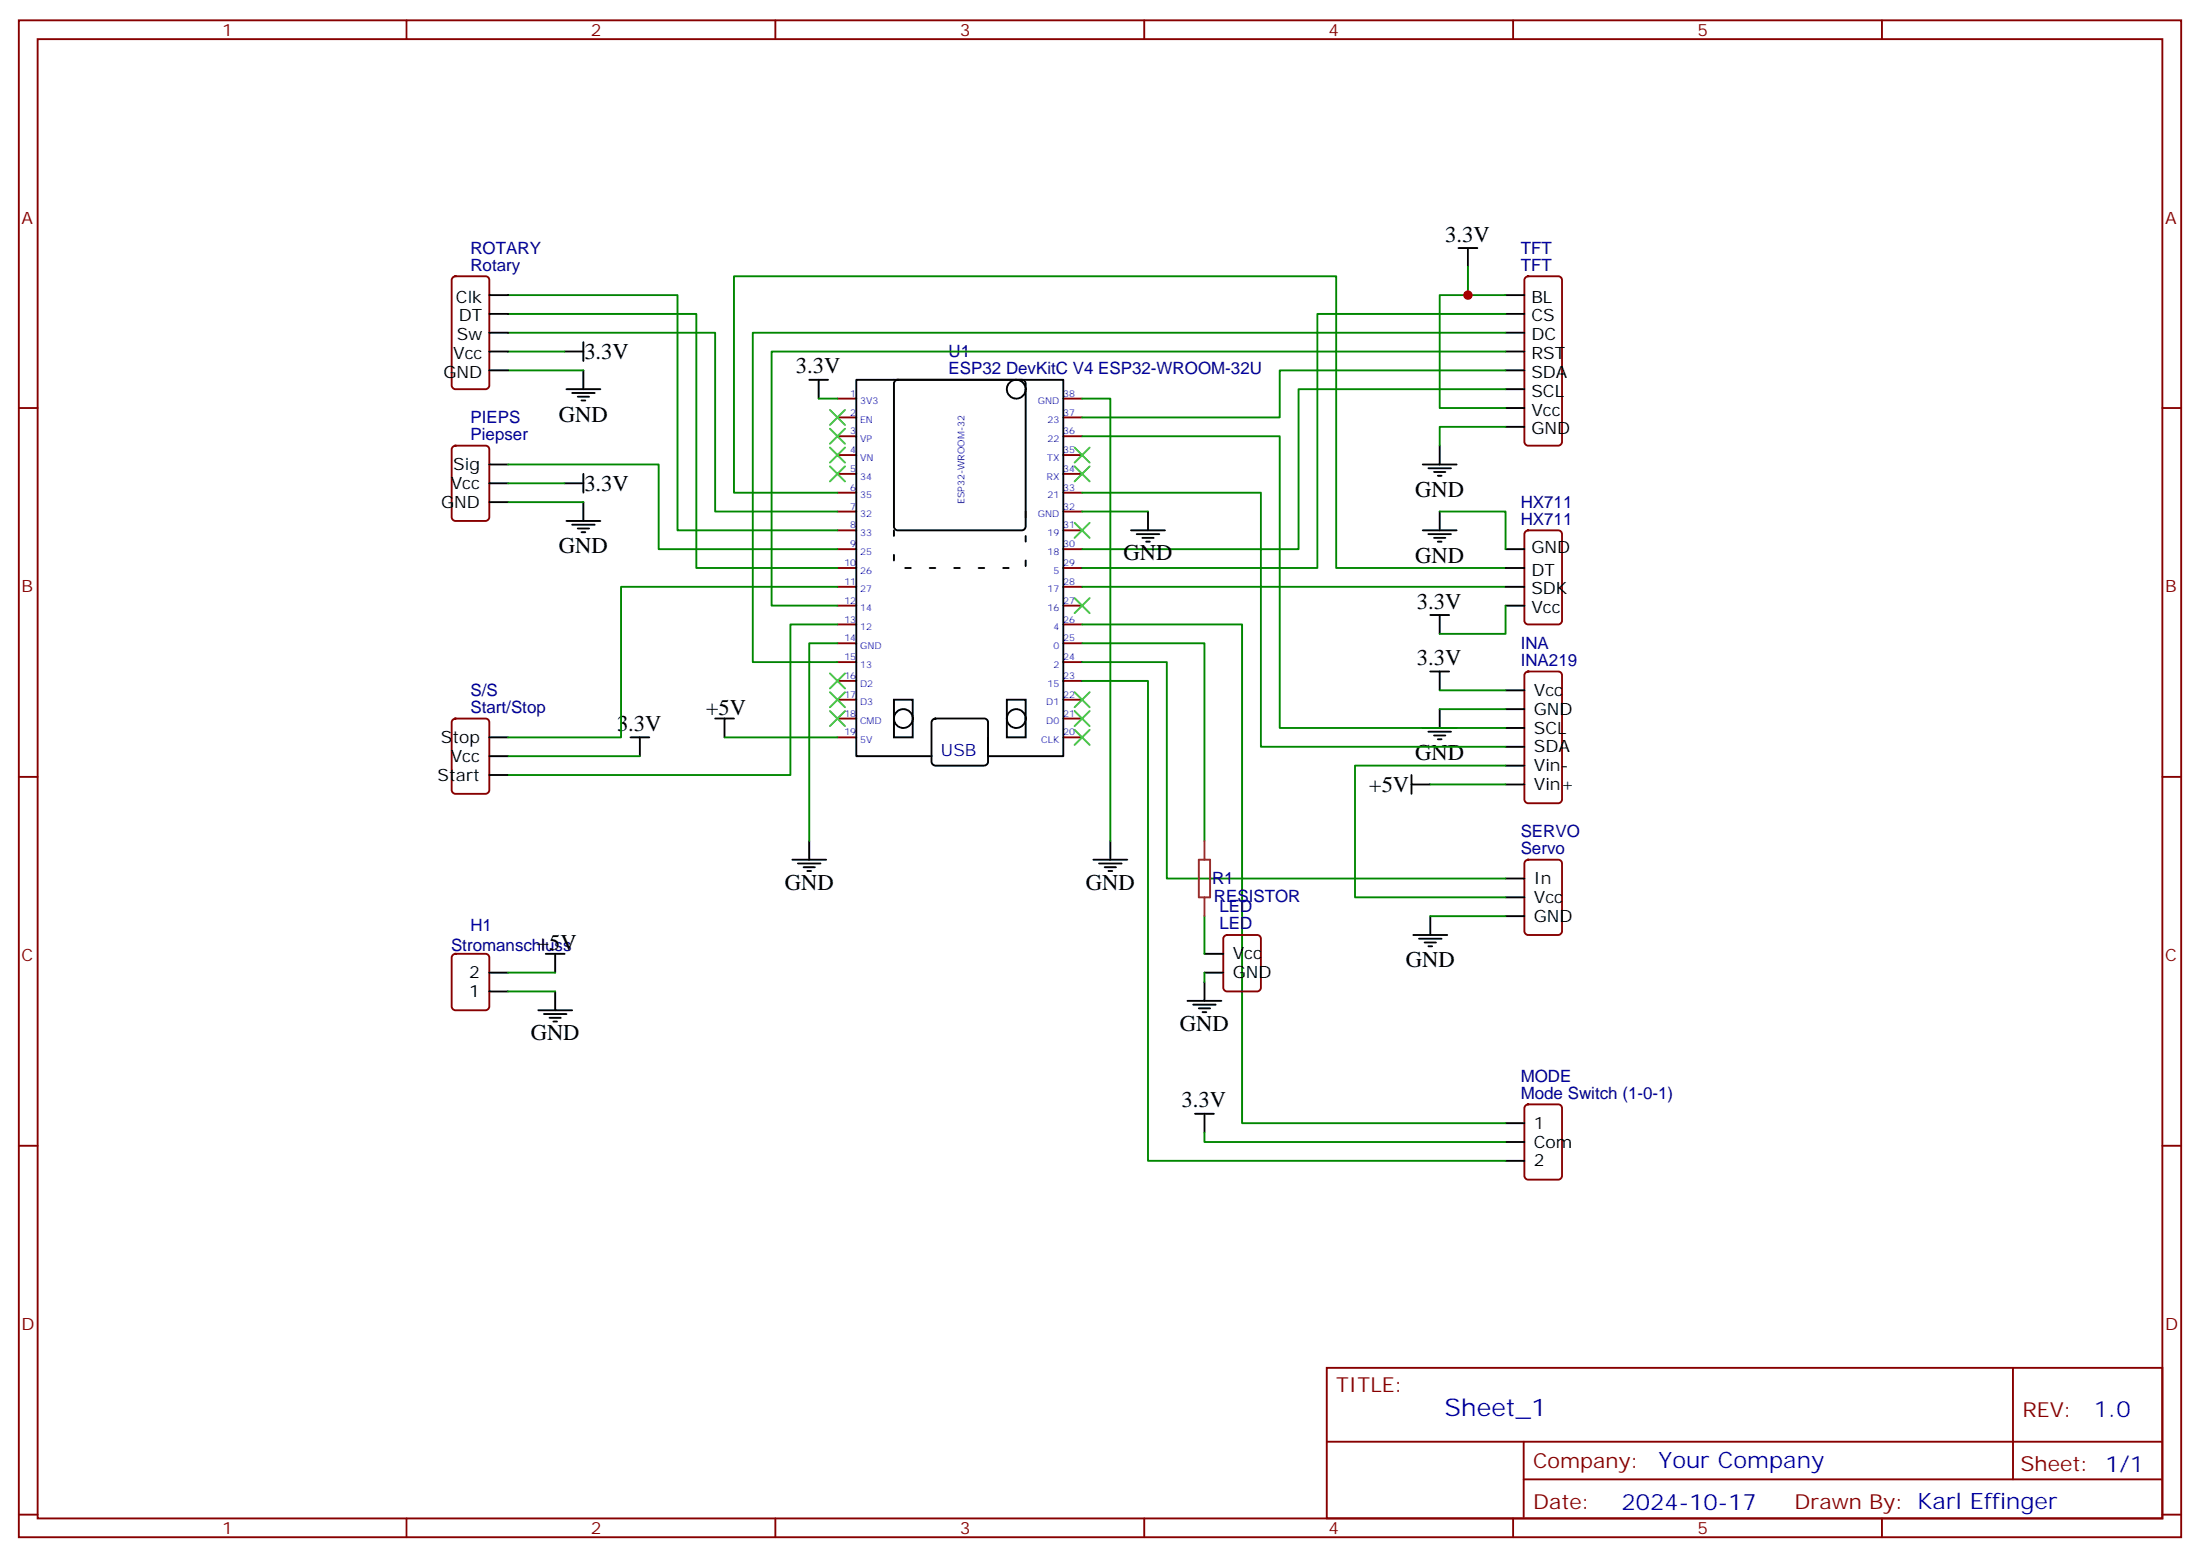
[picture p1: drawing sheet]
<svg xmlns="http://www.w3.org/2000/svg" width="412mm" height="292mm" viewBox="0 0 412 292" stroke-linecap="round" stroke-linejoin="round" font-family="sans-serif">
<g fill="none" stroke="#870000" stroke-width=".35">
<path d="M3.5 3.8h405.4v284.3h-405.4zM7.1 7.3h398.2v277.3h-398.2zM76.2 3.8v3.5M145.3 3.8v3.5M214.5 3.8v3.5M283.6 3.8v3.5M352.8 3.8v3.5M84.9 52l.5-.2h5.6a.71 .71 0 0 1 .7 .7v19.7a.76 .76 0 0 1-.7 .8h-5.6a.76 .76 0 0 1-.7-.8v-19.7zM286 52l.5-.2h5.6a.71 .71 0 0 1 .7 .7v30.3a.76 .76 0 0 1-.7 .7h-5.6a.76 .76 0 0 1-.7-.7v-30.3zM3.5 76.5h3.6M157 74.7h3.5M157 78.2h3.5"/>
<path d="M199.3 74.7h3.5M199.3 78.2h3.5M405.3 76.5h3.6M84.9 83.7l.5-.2h5.6a.71 .71 0 0 1 .7 .7v12.7a.76 .76 0 0 1-.7 .7h-5.6a.76 .76 0 0 1-.7-.7v-12.7zM157 81.8h3.5M157 85.3h3.5M157 88.8h3.5M157 92.4h3.5M157 95.9h3.5M157 99.4h3.5M199.3 81.8h3.5M199.3 85.3h3.5"/>
<path d="M199.3 88.8h3.5M199.3 92.4h3.5M199.3 95.9h3.5M199.3 99.4h3.5M286 99.6l.5-.2h5.6a.71 .71 0 0 1 .7 .7v16.2a.76 .76 0 0 1-.7 .8h-5.6a.76 .76 0 0 1-.7-.8v-16.2zM157 102.9h3.5M157 106.5h3.5M157 110h3.5M157 113.5h3.5M157 117.1h3.5M199.3 102.9h3.5M199.3 106.5h3.5"/>
<path d="M199.3 110h3.5M199.3 113.5h3.5M199.3 117.1h3.5M84.9 134.9l.5-.2h5.6a.71 .71 0 0 1 .7 .7v12.7a.76 .76 0 0 1-.7 .7h-5.6a.76 .76 0 0 1-.7-.7v-12.7zM157 120.6h3.5M157 124.1h3.5M157 127.6h3.5M157 131.2h3.5M157 134.7h3.5M157 138.2h3.5M199.3 120.6h3.5M199.3 124.1h3.5"/>
<path d="M199.3 127.6h3.5M199.3 131.2h3.5M199.3 134.7h3.5M199.3 138.2h3.5M286 126.1l.5-.2h5.6a.71 .71 0 0 1 .7 .7v23.3a.76 .76 0 0 1-.7 .7h-5.6a.76 .76 0 0 1-.7-.7v-23.3zM3.5 145.6h3.6M405.3 145.6h3.6M84.9 179l.5-.2h5.6a.71 .71 0 0 1 .7 .7v9.2a.76 .76 0 0 1-.7 .7h-5.6a.76 .76 0 0 1-.7-.7v-9.2zM229.5 175.5l.5-.2h5.7a.71 .71 0 0 1 .7 .7v9.1a.76 .76 0 0 1-.7 .7h-5.7a.76 .76 0 0 1-.7-.7v-9.1zM286 161.4l.5-.3h5.6a.71 .71 0 0 1 .7 .8v12.7a.76 .76 0 0 1-.7 .7h-5.6a.76 .76 0 0 1-.7-.7v-12.7zM3.5 214.8h3.6M286 207.2l.5-.2h5.6a.71 .71 0 0 1 .7 .7v12.7a.76 .76 0 0 1-.7 .7h-5.6a.76 .76 0 0 1-.7-.7v-12.7z"/>
<path d="M405.3 214.8h3.6M248.7 256.4h156.6v28.2h-156.6zM377.3 256.4v20.9M248.7 270.2h156.5M285.6 277.3h119.6M285.6 270.2v14.2M3.5 283.9h3.6M76.2 284.6v3.5M145.3 284.6v3.5M214.5 284.6v3.5M283.6 284.6v3.5M352.8 284.6v3.5"/>
<path d="M405.3 283.9h3.6"/>
</g>
<g fill="none" stroke="#000" stroke-width=".35">
<path d="M91.7 55.3h3.5M91.7 58.8h3.5M273.4 46.5h3.5M275.2 46.5v3.5M282.2 55.3h3.6M282.2 58.8h3.6M91.7 62.4h3.5M91.7 65.9h3.5M91.7 69.4h3.5M105.8 65.9h3.6M106.2 73h6.3M107.2 73.7h4.3"/>
<path d="M108.3 74.4h2.1M109 75.1h.7M109.4 64.1v3.6M109.4 69.4v3.6M151.7 71.2h3.5M153.5 71.2v3.5M167.8 71.4l.5-.2h23.3a.71 .71 0 0 1 .7 .7v26.8a.76 .76 0 0 1-.7 .7h-23.3a.76 .76 0 0 1-.7-.7v-26.8zM282.2 62.4h3.6M282.2 65.9h3.6M282.2 69.4h3.6M282.2 73h3.6M282.2 76.5h3.6"/>
<path d="M91.7 87.1h3.5M91.7 94.1h3.5M91.7 90.6h3.5M105.8 90.6h3.6M106.2 97.6h6.3M107.2 98.4h4.3M108.3 99.1h2.1M109 99.8h.7M109.4 88.8v3.6M109.4 94.1v3.5M212 99.4h6.4M215.2 95.9v3.5"/>
<path d="M266.7 87.1h6.3M266.7 99.4h6.3M267.8 87.8h4.2M268.8 88.5h2.1M269.5 89.2h.7M269.9 83.5v3.6M269.9 95.9v3.5M282.2 80h3.6M213.1 100.1h4.2M214.1 100.8h2.2M214.8 101.5h.7M267.8 100.1h4.2"/>
<path d="M268.1 115.3h3.5M268.8 100.8h2.1M269.5 101.5h.7M269.9 115.3v3.5M282.2 102.9h3.6M282.2 106.5h3.6M282.2 110h3.6M282.2 113.5h3.6M91.7 138.2h3.5M118.2 138.2h3.5M119.9 138.2v3.5M134.1 134.7h3.5"/>
<path d="M135.8 134.7v3.5M167.6 131.2h3.5v7h-3.5zM174.9 134.9l.4-.2h9.2a.71 .71 0 0 1 .7 .7v7.4a.76 .76 0 0 1-.7 .7h-9.2a.76 .76 0 0 1-.7-.7v-7.4zM185.2 138.2v3.5h14.1v-70.5h-38.8v70.5h14.1M188.7 131.2h3.6v7h-3.6zM266.7 136.5h6.3M267.8 137.2h4.2M268.1 125.9h3.5M268.8 137.9h2.1M269.5 138.6h.7M269.9 125.9v3.5M269.9 132.9v3.6"/>
<path d="M282.2 129.4h3.6M282.2 132.9h3.6M282.2 136.5h3.6M282.2 140h3.6M91.7 145.3h3.5M91.7 141.7h3.5M151.7 157.6v3.5M208.1 157.6v3.5M264.6 147h3.5M264.6 145.3v3.5M282.2 143.5h3.6M282.2 147h3.6"/>
<path d="M102.3 178.8h3.5M104.1 178.8v3.5M148.5 161.1h6.4M149.6 161.9h4.2M150.6 162.6h2.2M151.3 163.3h.7M205 161.1h6.3M206 161.9h4.3M207.1 162.6h2.1M207.8 163.3h.7M225.8 178.8h3.5M264.9 175.3h6.4"/>
<path d="M266 176h4.2M267.1 176.7h2.1M267.8 177.4h.7M268.1 171.7v3.6M282.2 171.7h3.6M282.2 164.7h3.6M282.2 168.2h3.6M91.7 185.8h3.5M91.7 182.3h3.5M100.9 189.4h6.3M102 190.1h4.2M103 190.8h2.1"/>
<path d="M103.7 191.5h.7M104.1 185.8v3.6M222.6 187.6h6.4M223.7 188.3h4.2M224.7 189h2.1M225.4 189.7h.7M225.8 184.1v3.5M225.8 182.3h3.5M224 208.8h3.5M225.8 208.8v3.5M282.2 217.6h3.6M282.2 210.5h3.6"/>
<path d="M282.2 214.1h3.6"/>
<circle cx="190.5" cy="73" r="1.76"/>
<circle cx="169.3" cy="134.7" r="1.76"/>
<circle cx="190.5" cy="134.7" r="1.76"/>
</g>
<path d="M192.3 95.9v10.6h-24.7v-10.6" fill="none" stroke="#000" stroke-width=".35" stroke-dasharray="1.1 3.5"/>
<g fill="none" stroke="#008700" stroke-width=".35">
<path d="M95.2 58.8h35.3v47.7h26.5M95.2 55.3h31.8v44.1h30M275.2 50v5.3h-5.3v21.2h12.3M275.2 55.3h7M282.2 58.8h-35.3v47.7h-44.1M95.2 62.4h38.9v33.5h22.9M95.2 69.4h14.2M95.2 65.9h10.6M153.5 74.7h3.5M202.8 74.7h5.3v82.9M282.2 73h-38.8v29.9h-40.6M282.2 69.4h-42.3v8.8h-37.1"/>
<path d="M282.2 65.9h-137.6v47.6h12.4M282.2 62.4h-141.1v61.7h15.9M95.2 87.1h28.3v15.8h33.5M95.2 94.1h14.2M95.2 90.6h10.6M157 92.4h-19.4v-40.6h112.9v54.7h31.7M202.8 92.4h33.6v47.6h45.8M202.8 81.8h37.1v54.7h42.3M202.8 95.9h12.4M269.9 95.9h12.3v7M282.2 80h-12.3v3.5M157 117.1h-8.8v28.2h-53"/>
<path d="M157 110h-40.6v28.2h-21.2M202.8 117.1h30v93.4h49.4M202.8 110h79.4M282.2 113.5v5.3h-12.3M135.8 138.2h21.2M157 120.6h-5.3v37M202.8 124.1h15.9v40.6h63.5M202.8 127.6h12.4v90h67M202.8 120.6h23v37M269.9 132.9h12.3M269.9 129.4h12.3M95.2 141.7h24.7"/>
<path d="M268.1 147h14.1M282.2 143.5h-28.2v24.7h28.2M225.8 171.7v7.1M268.1 171.7h14.1M95.2 185.8h8.9M95.2 182.3h8.9M225.8 182.3v1.8M225.8 212.3v1.8h56.4"/>
</g>
<g fill="none" stroke="#3c3" stroke-width=".35">
<path d="M155.6 76.8l2.8 2.9M158.4 76.8l-2.8 2.9M155.6 80.4l2.8 2.8M155.6 83.9l2.8 2.8M155.6 87.4l2.8 2.8M158.4 80.4l-2.8 2.8M158.4 83.9l-2.8 2.8M158.4 87.4l-2.8 2.8M201.4 83.9l2.9 2.8M201.4 87.4l2.9 2.8M201.4 98l2.9 2.8M204.3 87.4l-2.9 2.8"/>
<path d="M204.3 83.9l-2.9 2.8M204.3 98l-2.9 2.8M201.4 112.1l2.9 2.8M204.3 112.1l-2.9 2.8M155.6 133.3l2.8 2.8M155.6 129.8l2.8 2.8M155.6 126.2l2.8 2.8M158.4 133.3l-2.8 2.8M158.4 129.8l-2.8 2.8M158.4 126.2l-2.8 2.8M201.4 136.8l2.9 2.8M201.4 133.3l2.9 2.8"/>
<path d="M201.4 129.8l2.9 2.8M204.3 136.8l-2.9 2.8M204.3 133.3l-2.9 2.8M204.3 129.8l-2.9 2.8"/>
</g>
<path d="M225.8 157.6v3.5M224.7 161.1h2.1v7.1h-2.1zM225.8 168.2v3.5" fill="none" stroke="#8c2424" stroke-width=".35"/>
<circle cx="275.2" cy="55.3" r=".88" fill="#c00"/>
<text font-size="4.6" fill="#00f" x="270.8" y="265.4">Sheet_1</text>
<g font-size="4.2">
<text x="270.9" y="45.3">3.3V</text>
<text x="109.5" y="67.3">3.3V</text>
<text x="149.2" y="70">3.3V</text>
<text x="104.8" y="79">GND</text>
<text x="109.5" y="92">3.3V</text>
<text x="265.3" y="93.1">GND</text>
<text x="104.8" y="103.7">GND</text>
<text x="210.6" y="105.1">GND</text>
<text x="265.3" y="105.5">GND</text>
<text x="265.6" y="114.1">3.3V</text>
<text x="265.6" y="124.7">3.3V</text>
<text x="115.7" y="137">3.3V</text>
<text x="132.3" y="134">+5V</text>
<text x="265.3" y="142.5">GND</text>
<text x="256.6" y="148.4">+5V</text>
<text x="147.1" y="166.8">GND</text>
<text x="203.6" y="166.8">GND</text>
<text x="100.5" y="178.1">+5V</text>
<text x="263.5" y="181.3">GND</text>
<text x="99.5" y="195">GND</text>
<text x="221.2" y="193.3">GND</text>
<text x="221.5" y="207.6">3.3V</text>
</g>
<g font-size="4.2" fill="#00f">
<text x="392.5" y="265.7">1.0</text>
<text x="310.9" y="275.2">Your Company</text>
<text x="304" y="283">2024-10-17</text>
</g>
<g font-size="3.9" fill="#800">
<text x="250.5" y="261">TITLE:</text>
<text x="379.1" y="265.7">REV:</text>
<text x="287.4" y="275.2">Company:</text>
<text x="378.7" y="275.8">Sheet: 1/1</text>
<text x="287.4" y="282.9">Date:</text>
<text x="336.4" y="282.9">Drawn By: Karl Effinger</text>
</g>
<g font-size="3.2" fill="#800">
<text x="41.6" y="6.8">1</text>
<text x="110.8" y="6.8">2</text>
<text x="179.9" y="6.8">3</text>
<text x="249.1" y="6.8">4</text>
<text x="318.2" y="6.8">5</text>
<text x="4.1" y="41.9">A</text>
<text x="405.9" y="41.9">A</text>
<text x="4.1" y="111.1">B</text>
<text x="405.9" y="111.1">B</text>
<text x="4.1" y="180.2">C</text>
<text x="405.9" y="180.2">C</text>
<text x="4.1" y="249.3">D</text>
<text x="405.9" y="249.3">D</text>
<text x="41.6" y="287.6">1</text>
<text x="110.8" y="287.6">2</text>
<text x="179.9" y="287.6">3</text>
<text x="249.1" y="287.6">4</text>
<text x="318.2" y="287.6">5</text>
</g>
<g font-size="3.2" fill="#000080">
<text x="88.2" y="47.6">ROTARY</text>
<text x="285.1" y="47.6">TFT</text>
<text x="88.2" y="50.7">Rotary</text>
<text x="285.1" y="50.7">TFT</text>
<text x="177.8" y="70.1">ESP32 DevKitC V4 ESP32-WROOM-32U</text>
<text x="177.8" y="67">U1</text>
<text x="88.2" y="82.5">Piepser</text>
<text x="88.2" y="79.3">PIEPS</text>
<text x="285.1" y="95.2">HX711</text>
<text x="285.1" y="98.4">HX711</text>
<text x="285.1" y="124.8">INA219</text>
<text x="285.1" y="121.6">INA</text>
<text x="88.2" y="130.4">S/S</text>
<text x="88.2" y="133.6">Start/Stop</text>
<text x="285.1" y="160.1">Servo</text>
<text x="285.1" y="156.9">SERVO</text>
<text x="227.2" y="165.8">R1</text>
<text x="227.5" y="169">RESISTOR</text>
<text x="228.6" y="171">LED</text>
<text x="84.5" y="178.2">Stromanschluss</text>
<text x="88.2" y="174.6">H1</text>
<text x="228.6" y="174.2">LED</text>
<text x="285.1" y="202.7">MODE</text>
<text x="285.1" y="206">Mode Switch (1-0-1)</text>
</g>
<g font-size="3.2">
<text x="85.5" y="56.7">Clk</text>
<text x="287.1" y="56.7">BL</text>
<text x="85.7" y="63.8">Sw</text>
<text x="86" y="60.3">DT</text>
<text x="287.1" y="60.3">CS</text>
<text x="287.1" y="63.8">DC</text>
<text x="83.1" y="70.8">GND</text>
<text x="84.9" y="67.3">Vcc</text>
<text x="287.1" y="67.3">RST</text>
<text x="287.1" y="70.8">SDA</text>
<text x="287.1" y="74.4">SCL</text>
<text x="287.1" y="77.9">Vcc</text>
<text x="287.1" y="81.4">GND</text>
<text x="84.9" y="88.1">Sig</text>
<text x="82.7" y="95.2">GND</text>
<text x="84.5" y="91.7">Vcc</text>
<text x="287.1" y="103.6">GND</text>
<text x="287.1" y="107.9">DT</text>
<text x="287.1" y="111.4">SDK</text>
<text x="287.1" y="114.9">Vcc</text>
<text x="287.5" y="130.5">Vcc</text>
<text x="287.5" y="134">GND</text>
<text x="287.5" y="137.5">SCL</text>
<text x="82.6" y="139.3">Stop</text>
<text x="84.5" y="142.8">Vcc</text>
<text x="287.5" y="141">SDA</text>
<text x="82" y="146.3">Start</text>
<text x="287.5" y="144.6">Vin-</text>
<text x="287.5" y="148.1">Vin+</text>
<text x="287.5" y="165.7">In</text>
<text x="287.5" y="172.8">GND</text>
<text x="287.5" y="169.3">Vcc</text>
<text x="231.1" y="179.8">Vcc</text>
<text x="87.9" y="183.4">2</text>
<text x="231.1" y="183.4">GND</text>
<text x="87.9" y="186.9">1</text>
<text x="287.5" y="211.6">1</text>
<text x="287.5" y="215.1">Com</text>
<text x="287.5" y="218.7">2</text>
</g>
<text font-size="3.2" fill="#00f" x="176.4" y="141.7">USB</text>
<g font-size="1.8" fill="#00f">
<text x="159.4" y="74.4">1</text>
<text x="159.4" y="77.9">2</text>
<text x="161.2" y="75.8">3V3</text>
<text x="194.6" y="75.8">GND</text>
<text x="199.3" y="77.9">37</text>
<text x="199.3" y="74.4">38</text>
<text x="159.4" y="81.4">3</text>
<text x="161.2" y="79.3">EN</text>
<text x="161.2" y="82.8">VP</text>
<text x="196.4" y="82.8">22</text>
<text x="196.4" y="79.3">23</text>
<text x="199.3" y="81.4">36</text>
<text x="159.4" y="84.9">4</text>
<text x="159.4" y="88.5">5</text>
<text x="161.2" y="86.4">VN</text>
<text x="161.2" y="89.9">34</text>
<text x="196.2" y="89.9">RX</text>
<text x="196.3" y="86.4">TX</text>
<text x="199.3" y="88.5">34</text>
<text x="199.3" y="84.9">35</text>
<text x="159.4" y="92">6</text>
<text x="159.4" y="95.5">7</text>
<text x="161.2" y="93.4">35</text>
<text x="180.8" y="94.5" transform="rotate(-90 180.8 94.5)">ESP32-WROOM-32</text>
<text x="196.4" y="93.4">21</text>
<text x="199.3" y="95.5">32</text>
<text x="199.3" y="92">33</text>
<text x="159.4" y="99.1">8</text>
<text x="161.2" y="96.9">32</text>
<text x="161.2" y="100.5">33</text>
<text x="194.6" y="96.9">GND</text>
<text x="196.4" y="100.5">19</text>
<text x="199.3" y="99.1">31</text>
<text x="158.3" y="106.1">10</text>
<text x="159.4" y="102.6">9</text>
<text x="161.2" y="104">25</text>
<text x="161.2" y="107.5">26</text>
<text x="196.4" y="104">18</text>
<text x="197.5" y="107.5">5</text>
<text x="199.3" y="106.1">29</text>
<text x="199.3" y="102.6">30</text>
<text x="158.3" y="109.6">11</text>
<text x="158.3" y="113.2">12</text>
<text x="161.2" y="111.1">27</text>
<text x="196.4" y="111.1">17</text>
<text x="199.3" y="113.2">27</text>
<text x="199.3" y="109.6">28</text>
<text x="158.3" y="116.7">13</text>
<text x="161.2" y="114.6">14</text>
<text x="161.2" y="118.1">12</text>
<text x="196.4" y="114.6">16</text>
<text x="197.5" y="118.1">4</text>
<text x="199.3" y="116.7">26</text>
<text x="158.3" y="120.2">14</text>
<text x="158.3" y="123.8">15</text>
<text x="161.2" y="121.6">GND</text>
<text x="161.2" y="125.2">13</text>
<text x="197.5" y="125.2">2</text>
<text x="197.5" y="121.6">0</text>
<text x="199.3" y="123.8">24</text>
<text x="199.3" y="120.2">25</text>
<text x="158.3" y="127.3">16</text>
<text x="158.3" y="130.8">17</text>
<text x="161.2" y="128.7">D2</text>
<text x="196.4" y="128.7">15</text>
<text x="199.3" y="130.8">22</text>
<text x="199.3" y="127.3">23</text>
<text x="158.3" y="134.3">18</text>
<text x="158.3" y="137.9">19</text>
<text x="161.2" y="132.2">D3</text>
<text x="161.2" y="135.7">CMD</text>
<text x="196.1" y="135.7">D0</text>
<text x="196.1" y="132.2">D1</text>
<text x="199.3" y="137.9">20</text>
<text x="199.3" y="134.3">21</text>
<text x="161.2" y="139.3">5V</text>
<text x="195.2" y="139.3">CLK</text>
</g>
</svg>
